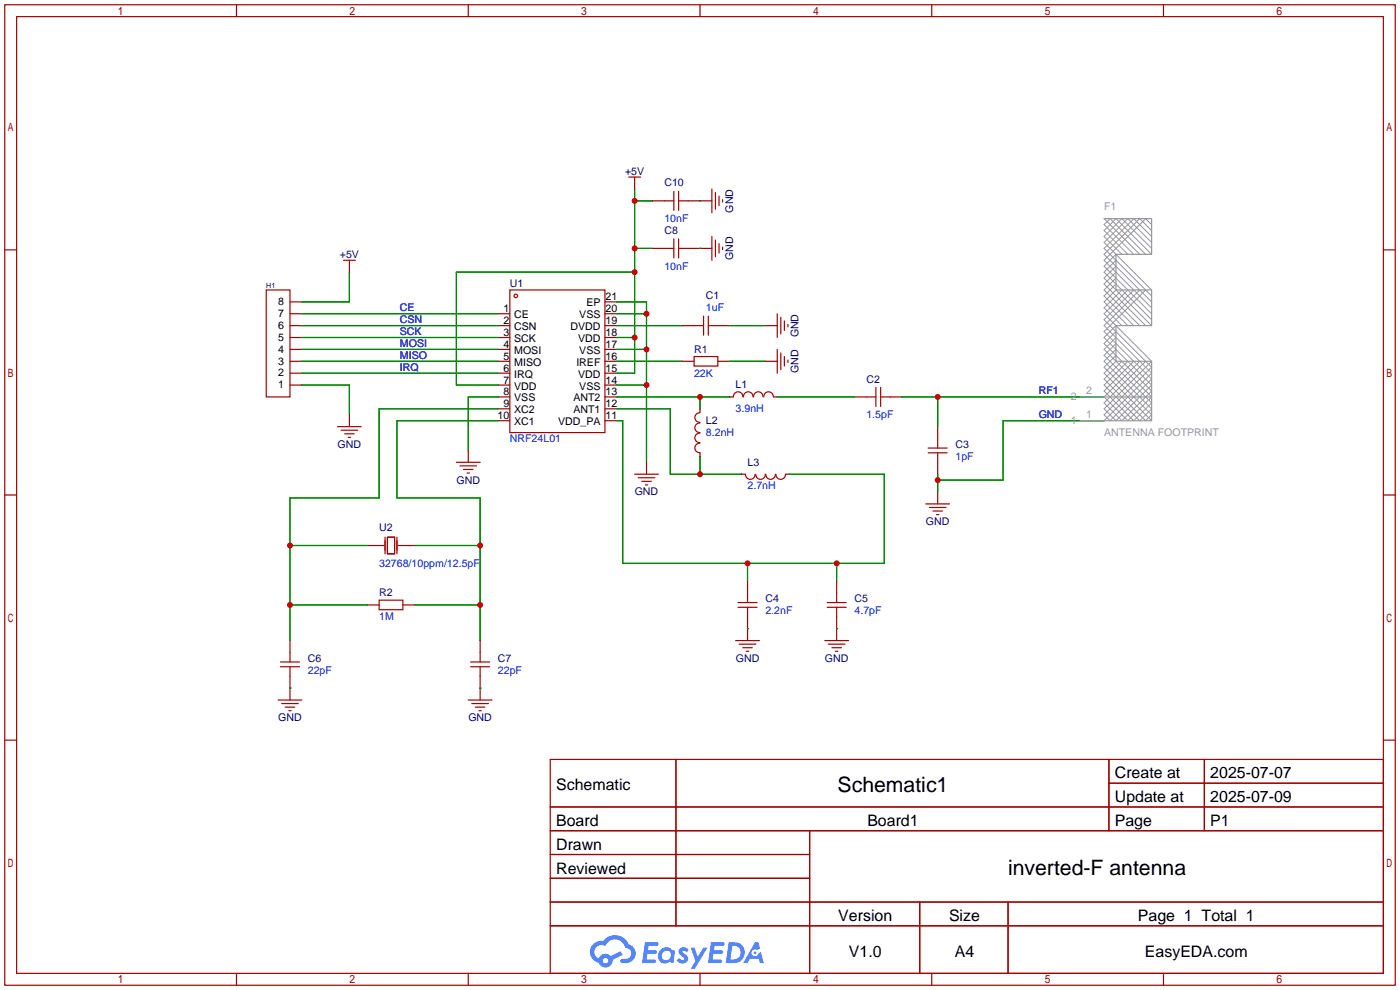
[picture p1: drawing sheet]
<svg xmlns="http://www.w3.org/2000/svg" width="299mm" height="212mm" viewBox="0 0 299 212" stroke-linecap="round" stroke-linejoin="round" font-family="sans-serif">
<g fill="none" stroke="#a10000" stroke-width=".25">
<path d="M1 1h297.2v209.6h-297.2zM3.6 3.6h292.1v204.4h-292.1zM50.5 1v2.6M100.1 1v2.6M149.6 1v2.6M199.1 1v2.6M248.7 1v2.6M1 53.4h2.6M295.7 53.4h2.5M1 105.8h2.6M295.7 105.8h2.5M1 158.2h2.6"/>
<path d="M295.7 158.2h2.5M117.6 162.3h178.1v45.7h-178.1zM117.6 172.5h178.1M117.6 177.5h178.1M144.5 162.3v35.6M173 177.5v30.5M237 162.3v15.2M237 167.4h58.7M257.4 162.3v15.2M117.6 182.6h55.4M117.6 192.8h178.1M117.6 187.7h55.4"/>
<path d="M117.6 197.9h178.1M196.6 192.8v15.2M215.4 192.8v15.2M50.5 208v2.6M100.1 208v2.6M149.6 208v2.6M199.1 208v2.6M248.7 208v2.6"/>
</g>
<g fill="#5487ff">
<path d="M145.3 202.7a1.3 1.3 0 0 1 1.9 .3l-.4 .6a.54 .54 0 0 0-.9-.2l.1 .2a1.34 1.34 0 0 1 .9 1.8 1.47 1.47 0 0 1-2.3-.1l.5-.6 .8 .5a.31 .31 0 0 0 .4-.3 .31 .31 0 0 0-.3-.4 1.12 1.12 0 0 1-.7-1.8z"/>
<path d="M147.6 202.5h.9l.6 2 1.2-2h.9l-2.7 4.6h-.9l1-1.7z"/>
<path d="M137.8 201.4h1.7a1.31 1.31 0 0 1 1.2 .2 .4 .4 0 0 1-.3 .5l-1.8 .1-.1 .9h1.6a.4 .4 0 0 1 .4 .4 .4 .4 0 0 1-.5 .4h-1.6l-.2 1.2h1.4a.46 .46 0 0 1 .5 0 .46 .46 0 0 1 .1 .5l-.4 .2h-2.6z"/>
<path d="M151.9 201.4h1.7a1.32 1.32 0 0 1 1.2 .2 .39 .39 0 0 1-.3 .5l-1.8 .1-.1 .9h1.6a.4 .4 0 0 1 .4 .4 .4 .4 0 0 1-.4 .4h-1.7l-.2 1.2h1.4a.46 .46 0 0 1 .5 0 .46 .46 0 0 1 .1 .5l-.4 .2h-2.6z"/>
<path d="M161.3 201.4h.8l.3 1.3-.6 .4a.75 .75 0 0 0-1.1 .3 .75 .75 0 0 0 .5 1 .75 .75 0 0 0 .9-.7l.5-.2 .6 2.3h-.8l-.3-.9h-1.8l-.5 .9h-1z"/>
<path d="M155.7 201.4l-.6 4.4h1.5a2.27 2.27 0 0 0 2.6-2.2 2.27 2.27 0 0 0-2.7-2.2zM156.5 202.1a1.5 1.5 0 0 1 1.8 1.6 1.5 1.5 0 0 1-1.9 1.4h-.3z"/>
<path d="M141.2 203a1.6 1.6 0 0 0-.3 2.3 1.6 1.6 0 0 0 2.3 .2l.7 .3 .3-2.4-.1-.3-.5-.1a1.58 1.58 0 0 0-2.4 0zM141.8 203.5a.98 .98 0 0 1 1.6 .4 .98 .98 0 0 1-1.1 1.3 .94 .94 0 0 1-.9-.7 .94 .94 0 0 1 .4-1z"/>
<path d="M126.8 201.8a2.37 2.37 0 0 0 1.1 4 1.54 1.54 0 0 0 1.8 1 1.54 1.54 0 0 0 1.2-1.6l2.2-1.1-.5-.8-2 1a1.57 1.57 0 0 0-2.7 .5 1.5 1.5 0 0 1-.7-2.1 1.5 1.5 0 0 1 2.2-.5 2.23 2.23 0 0 1 2.3-1.4 2.23 2.23 0 0 1 2 1.8 1.16 1.16 0 0 1 1.2 1.1 1.16 1.16 0 0 1-1.1 1.2h-.7a.47 .47 0 0 0-.5 .4 .47 .47 0 0 0 .4 .5 2.17 2.17 0 0 0 2.5-.9 2.17 2.17 0 0 0-.3-2.7l-.8-.4a3.2 3.2 0 0 0-5.5-.7l-1.1 .1zM128.8 205.3a.6 .6 0 0 1 1.2 0 .6 .6 0 0 1-1.2 0z"/>
<circle cx="161.4" cy="203.6" r=".28"/>
</g>
<g fill="none" stroke="#a10000" stroke-width=".25">
<path d="M134.4 37.8h2.5M135.6 37.8v2.6M73.4 55.6h2.5M74.7 55.6v2.6M139.4 53.1h4.6M139.4 42.9h4.6M144 40.9v4.1M144 51.1v4M145 53.1h7.1M145 40.9v4.1M145 51.1v4M145 42.9h7.1"/>
<path d="M152.1 40.4v5.1M152.1 50.5v5.1M152.9 41.1v3.6M152.9 51.3v3.6M153.7 41.9v2M153.7 52.1v2M154.4 42.7v.5M154.4 52.8v.5M56.9 62h5.1v22.8h-5.1zM62 64.5h2.5M62 67.1h2.5M62 69.6h2.5"/>
<path d="M62 72.1h2.5M62 74.7h2.5M62 77.2h2.5M62 79.8h2.5M106.4 67.1h2.6M106.4 69.6h2.6M106.4 72.1h2.6M106.4 74.7h2.6M106.4 77.2h2.6M106.4 79.8h2.6M109 62h20.3v30.5h-20.3zM129.3 64.5h2.5"/>
<path d="M129.3 67.1h2.5M129.3 69.6h2.5M129.3 72.1h2.5M129.3 74.7h2.5M129.3 77.2h2.5M129.3 79.8h2.5M145.8 69.6h4.6M145.8 77.2h2.5M148.3 76.2h5.1v2h-5.1zM150.4 67.6v4M151.4 69.6h4.6M151.4 67.6v4"/>
<path d="M153.4 77.2h2.6M163.6 69.6h2.5M163.6 77.2h2.5M166.1 67.1v5M166.1 74.7v5.1M166.9 67.8v3.6M166.9 75.4v3.6M167.6 68.6v2M167.6 76.2v2M168.4 69.3v.5M168.4 77v.5M62 82.3h2.5"/>
<path d="M72.1 91.2h5.1M72.9 91.9h3.6M73.7 92.7h2M74.4 93.5h.5M74.7 88.6v2.6M97.5 98.8h5.1M98.3 99.6h3.6M100.1 96.3v2.5M106.4 82.3h2.6M106.4 84.8h2.6M106.4 87.4h2.6M106.4 89.9h2.6"/>
<path d="M129.3 82.3h2.5M129.3 84.8h2.5M129.3 87.4h2.5M129.3 89.9h2.5M138.2 98.8v2.5M149.6 94.7a1.01 1.01 0 0 0-1.1 1 1.01 1.01 0 0 0 1.1 1v.8M149.6 92.6a1.01 1.01 0 0 0-1.1 1 1.01 1.01 0 0 0 1.1 1M149.6 90.4a1.01 1.01 0 0 0-1.1 1 1.01 1.01 0 0 0 1.1 1M149.6 88.2a1.01 1.01 0 0 0-1.1 1 1.01 1.01 0 0 0 1.1 1M149.6 87.4v.7M156 84.8h.7M156.7 84.8a1.01 1.01 0 0 1 1.1-1.1 1.01 1.01 0 0 1 1 1.1"/>
<path d="M158.9 84.8a1.01 1.01 0 0 1 1-1.1 1.01 1.01 0 0 1 1 1.1M161.1 84.8a1.01 1.01 0 0 1 1-1.1 1.01 1.01 0 0 1 1 1.1M163.2 84.8a1.01 1.01 0 0 1 1.1-1.1 1.01 1.01 0 0 1 1 1.1M165.4 84.8h.7M182.6 84.8h4.6M187.2 82.8v4.1M188.2 84.8h4.6M188.2 82.8v4.1M198.4 95.8h4M198.4 96.8h4M200.4 91.2v4.6M200.4 96.8v4.5"/>
<path d="M78.5 116.6h3.5M82.3 114.8v3.6M82.8 114.8h1.5v3.6h-1.5zM84.8 114.8v3.6M85.1 116.6h3.5M99.1 100.3h2M99.8 101.1h.5M135.6 101.3h5.1M136.4 102.1h3.6M137.2 102.9h2M137.9 103.6h.5M158.5 101.3h.8"/>
<path d="M159.3 101.4a1.01 1.01 0 0 0 1.1 1 1.01 1.01 0 0 0 1-1M161.5 101.4a1.01 1.01 0 0 0 1 1 1.01 1.01 0 0 0 1.1-1M163.7 101.4a1.01 1.01 0 0 0 1 1 1.01 1.01 0 0 0 1-1M168.7 101.3l-.8 .1a1.01 1.01 0 0 1-1 1 1.01 1.01 0 0 1-1.1-1M197.9 107.7h5M198.6 108.5h3.6M199.4 109.2h2M200.2 110h.5M200.4 105.2v2.5M62 136.9v4.6M78.5 129.3h2.5M81 128.3h5.1v2h-5.1z"/>
<path d="M86.1 129.3h2.5M102.6 136.9v4.6M157.2 136.9h5.1M157.7 128.8h4.1M157.7 129.8h4.1M158 137.7h3.5M158.7 138.4h2.1M159.5 139.2h.5M159.8 124.2v4.6M159.8 129.8v7.1M176.3 136.9h5.1M176.8 128.8h4"/>
<path d="M176.8 129.8h4M177 137.7h3.6M177.8 138.4h2M178.6 139.2h.5M178.8 124.2v4.6M178.8 129.8v7.1M59.4 149.6h5.1M59.9 141.5h4.1M59.9 142.5h4.1M60.2 150.4h3.6M61 151.1h2M61.7 151.9h.5"/>
<path d="M62 142.5v7.1M100.1 149.6h5.1M100.6 141.5h4M100.6 142.5h4M100.8 150.4h3.6M101.6 151.1h2M102.4 151.9h.5M102.6 142.5v7.1"/>
<circle cx="110.2" cy="63.2" r=".38"/>
</g>
<g fill="none" stroke="#008700" stroke-width=".25">
<path d="M74.7 58.2v6.3h-10.2M135.6 58.2h-38.1v24.1h8.9M135.6 40.4v39.4h-3.8M135.6 53.1h3.8M135.6 42.9h3.8M149.6 42.9h.1M149.6 53.1h.1M64.5 74.7h41.9M64.5 67.1h41.9M64.5 69.6h41.9M64.5 72.1h41.9M64.5 77.2h41.9"/>
<path d="M64.5 79.8h41.9M131.8 64.5h6.4v34.3M131.8 74.7h6.4M131.8 67.1h6.4M131.8 69.6h14M131.8 72.1h3.8M131.8 77.2h14M156 69.6h7.6M156 77.2h7.6M64.5 82.3h10.2v6.3M106.4 84.8h-6.3v11.5M106.4 89.9h-21.6v16.5h17.8v30.5"/>
<path d="M106.4 87.4h-25.4v19h-19v30.5M131.8 82.3h6.4M131.8 84.8h24.2M131.8 89.9h1.3v30.5h55.9v-19.1h-20.3M131.8 87.4h11.5v13.9h15.2M149.6 84.8v2.6M149.6 97.5v3.8M166.1 84.8h16.5M192.8 84.8h43.2M200.4 84.8v6.4M236 89.9h-21.6v12.7h-14M62 116.6h16.5"/>
<path d="M88.6 116.6h14M200.4 101.3v3.9M62 129.3h16.5M88.6 129.3h14M159.8 134.4h.1M159.8 120.4v3.8M178.8 134.4h.1M178.8 120.4v3.8M62 147.1h.1M102.6 147.1h.1"/>
</g>
<g fill="none" stroke="#999" stroke-width=".21">
<path d="M236 46.7l7.6 7.7M238.5 54.4l-2.5 2.5 10.1 10.2M238.5 55.6l-2.5 2.6 10.1 10.1M238.5 56.9l-2.5 2.5 10.1 10.2M238.5 58.2l-2.5 2.5 8.9 8.9M238.5 59.4l-2.5 2.6 7.6 7.6M241 54.4l-5-5.1 2.5-2.6 7.6 7.7M242.3 54.4l-6.3-6.4 1.2-1.3 7.7 7.7M246.1 53.1l-6.3-6.4-3.8 3.8 3.8 3.9M246.1 51.8l-5.1-5.1-5 5.1 10.1 10.2M246.1 50.5l-3.8-3.8-6.3 6.4 10.1 10.1M246.1 49.3l-2.5-2.6-7.6 7.7 10.1 10.1"/>
<path d="M246.1 48l-1.2-1.3-8.9 8.9 10.1 10.2M238.5 60.7l-2.5 2.5 6.3 6.4M238.5 62l-2.5 2.5 5 5.1M238.5 70.9l-2.5 2.5 10.1 10.2-6.3 6.3-3.8-3.8 8.9-8.9M238.5 72.1l-2.5 2.6 10.1 10.1-5.1 5.1-5-5.1 7.6-7.6M238.5 73.4l-2.5 2.5 10.1 10.2-3.8 3.8-6.3-6.3 6.3-6.4M238.5 74.7l-2.5 2.5 10.1 10.2-2.5 2.5-7.6-7.6 5-5.1M238.5 75.9l-2.5 2.6 10.1 10.1-1.2 1.3-8.9-8.9 3.8-3.8M238.5 77.2l-2.5 2.6 10.1 10.1M239.8 62l-3.8 3.8 3.8 3.8M241 62l-5 5.1 10.1 10.1-10.1 10.2 2.5 2.5 7.6-7.6-10.1-10.2 2.5-2.5M242.3 62l-6.3 6.3 10.1 10.2-10.1 10.1 1.2 1.3 8.9-8.9-10.1-10.1 8.9-8.9"/>
<path d="M243.6 62l-7.6 7.6 10.1 10.2-10.1 10.1"/>
</g>
<path d="M236 46.7h10.1v7.7h-7.6v7.6h7.6v7.6h-7.6v7.6h7.6v12.7h-15.2M230.9 84.8h15.2" fill="none" stroke="#999" stroke-width=".25"/>
<g fill="#c00">
<circle cx="138.2" cy="82.3" r=".63"/>
<circle cx="138.2" cy="74.7" r=".63"/>
<circle cx="138.2" cy="67.1" r=".63"/>
<circle cx="135.6" cy="58.2" r=".63"/>
<circle cx="135.6" cy="72.1" r=".63"/>
<circle cx="135.6" cy="53.1" r=".63"/>
<circle cx="135.6" cy="42.9" r=".63"/>
<circle cx="149.6" cy="84.8" r=".63"/>
<circle cx="200.4" cy="102.6" r=".63"/>
<circle cx="149.6" cy="101.3" r=".63"/>
<circle cx="159.8" cy="120.4" r=".63"/>
<circle cx="178.8" cy="120.4" r=".63"/>
<circle cx="102.6" cy="116.6" r=".63"/>
<circle cx="102.6" cy="129.3" r=".63"/>
<circle cx="62" cy="116.6" r=".63"/>
<circle cx="62" cy="129.3" r=".63"/>
<circle cx="200.4" cy="84.8" r=".63"/>
</g>
<g font-size="4.5">
<text x="179" y="169.2">Schematic1</text>
<text x="215.4" y="187">inverted-F antenna</text>
</g>
<g font-size="3.4">
<text x="238.3" y="166.4">Create at</text>
<text x="258.7" y="166.4">2025-07-07</text>
<text x="118.9" y="168.9">Schematic</text>
<text x="238.3" y="171.4">Update at</text>
<text x="258.7" y="171.4">2025-07-09</text>
<text x="118.9" y="176.5">Board</text>
<text x="185.4" y="176.5">Board1</text>
<text x="238.3" y="176.5">Page</text>
<text x="258.7" y="176.5">P1</text>
<text x="118.9" y="181.6">Drawn</text>
<text x="118.9" y="186.7">Reviewed</text>
<text x="179.2" y="196.8">Version</text>
<text x="202.8" y="196.8">Size</text>
<text x="243.2" y="196.8">Page 1 Total 1</text>
<text x="181.4" y="204.5">V1.0</text>
<text x="204.1" y="204.5">A4</text>
<text x="244.7" y="204.5">EasyEDA.com</text>
</g>
<g font-size="2.3" fill="#000080">
<text x="133.6" y="37.3">+5V</text>
<text x="142" y="39.8">C10</text>
<text x="156.7" y="45.4" transform="rotate(-90 156.7 45.4)">GND</text>
<text x="142" y="50">C8</text>
<text x="72.6" y="55.1">+5V</text>
<text x="156.7" y="55.6" transform="rotate(-90 156.7 55.6)">GND</text>
<text x="109" y="61.4">U1</text>
<text x="150.9" y="64">C1</text>
<text x="148.3" y="75.4">R1</text>
<text x="170.7" y="72.1" transform="rotate(-90 170.7 72.1)">GND</text>
<text x="157.2" y="83">L1</text>
<text x="170.7" y="79.7" transform="rotate(-90 170.7 79.7)">GND</text>
<text x="185.2" y="81.8">C2</text>
<text x="72.2" y="95.7">GND</text>
<text x="150.9" y="90.6">L2</text>
<text x="204.2" y="95.7">C3</text>
<text x="159.8" y="99.5">L3</text>
<text x="97.6" y="103.3">GND</text>
<text x="135.7" y="105.9">GND</text>
<text x="81" y="113.5">U2</text>
<text x="197.9" y="112.2">GND</text>
<text x="81" y="127.5">R2</text>
<text x="163.6" y="128.7">C4</text>
<text x="182.6" y="128.7">C5</text>
<text x="65.8" y="141.4">C6</text>
<text x="106.4" y="141.4">C7</text>
<text x="157.2" y="141.4">GND</text>
<text x="176.3" y="141.4">GND</text>
<text x="59.5" y="154.1">GND</text>
<text x="100.1" y="154.1">GND</text>
</g>
<g font-size="2.3" fill="#00f">
<text x="142" y="47.5">10nF</text>
<text x="142" y="57.6">10nF</text>
<text x="85.5" y="66.5">CE</text>
<text x="85.5" y="69.1">CSN</text>
<text x="85.5" y="71.6">SCK</text>
<text x="150.9" y="66.5">1uF</text>
<text x="85.5" y="74.1">MOSI</text>
<text x="85.5" y="76.7">MISO</text>
<text x="85.5" y="79.2">IRQ</text>
<text x="148.3" y="80.5">22K</text>
<text x="157.2" y="88.1">3.9nH</text>
<text x="185.2" y="89.4">1.5pF</text>
<text x="222" y="89.4">GND</text>
<text x="222" y="84.3">RF1</text>
<text x="109" y="94.5">NRF24L01</text>
<text x="150.9" y="93.2">8.2nH</text>
<text x="204.2" y="98.3">1pF</text>
<text x="159.8" y="104.6">2.7nH</text>
<text x="81" y="121.1">32768/10ppm/12.5pF</text>
<text x="163.6" y="131.3">2.2nF</text>
<text x="182.6" y="131.3">4.7pF</text>
<text x="81" y="132.6">1M</text>
<text x="65.8" y="144">22pF</text>
<text x="106.4" y="144">22pF</text>
</g>
<g font-size="2.3" fill="#999">
<text x="236" y="44.9">F1</text>
<text x="228.9" y="85.6">2</text>
<text x="232.2" y="89.4">1</text>
<text x="232.2" y="84.3">2</text>
<text x="228.9" y="90.6">1</text>
<text x="236" y="93.2">ANTENNA FOOTPRINT</text>
</g>
<g font-size="2.3">
<text x="59.4" y="65.2">8</text>
<text x="125.3" y="65.5">EP</text>
<text x="129.4" y="64.2">21</text>
<text x="59.4" y="70.3">6</text>
<text x="59.4" y="67.8">7</text>
<text x="107.6" y="71.8">3</text>
<text x="107.6" y="69.3">2</text>
<text x="107.6" y="66.7">1</text>
<text x="109.9" y="70.6">CSN</text>
<text x="109.9" y="68">CE</text>
<text x="121.9" y="70.6">DVDD</text>
<text x="123.8" y="68">VSS</text>
<text x="129.4" y="66.7">20</text>
<text x="129.4" y="69.3">19</text>
<text x="129.4" y="71.8">18</text>
<text x="59.4" y="77.9">3</text>
<text x="59.4" y="75.4">4</text>
<text x="59.4" y="72.8">5</text>
<text x="107.6" y="76.9">5</text>
<text x="107.6" y="74.4">4</text>
<text x="109.9" y="75.6">MOSI</text>
<text x="109.9" y="73.1">SCK</text>
<text x="123.6" y="73.1">VDD</text>
<text x="123.8" y="75.6">VSS</text>
<text x="129.4" y="74.4">17</text>
<text x="129.4" y="76.9">16</text>
<text x="59.4" y="83">1</text>
<text x="59.4" y="80.5">2</text>
<text x="107.6" y="82">7</text>
<text x="107.6" y="79.4">6</text>
<text x="109.9" y="83.3">VDD</text>
<text x="109.9" y="80.7">IRQ</text>
<text x="109.9" y="78.2">MISO</text>
<text x="123.2" y="78.2">IREF</text>
<text x="123.6" y="80.7">VDD</text>
<text x="123.8" y="83.3">VSS</text>
<text x="129.4" y="79.4">15</text>
<text x="129.4" y="82">14</text>
<text x="106.3" y="89.6">10</text>
<text x="107.6" y="87.1">9</text>
<text x="107.6" y="84.5">8</text>
<text x="109.9" y="88.3">XC2</text>
<text x="109.9" y="85.8">VSS</text>
<text x="122.5" y="85.8">ANT2</text>
<text x="122.5" y="88.3">ANT1</text>
<text x="129.4" y="84.5">13</text>
<text x="129.4" y="87.1">12</text>
<text x="129.4" y="89.6">11</text>
<text x="109.9" y="90.9">XC1</text>
<text x="119.3" y="90.9">VDD_PA</text>
</g>
<text font-size="1.5" fill="#000080" x="56.9" y="61.6">H1</text>
</svg>
